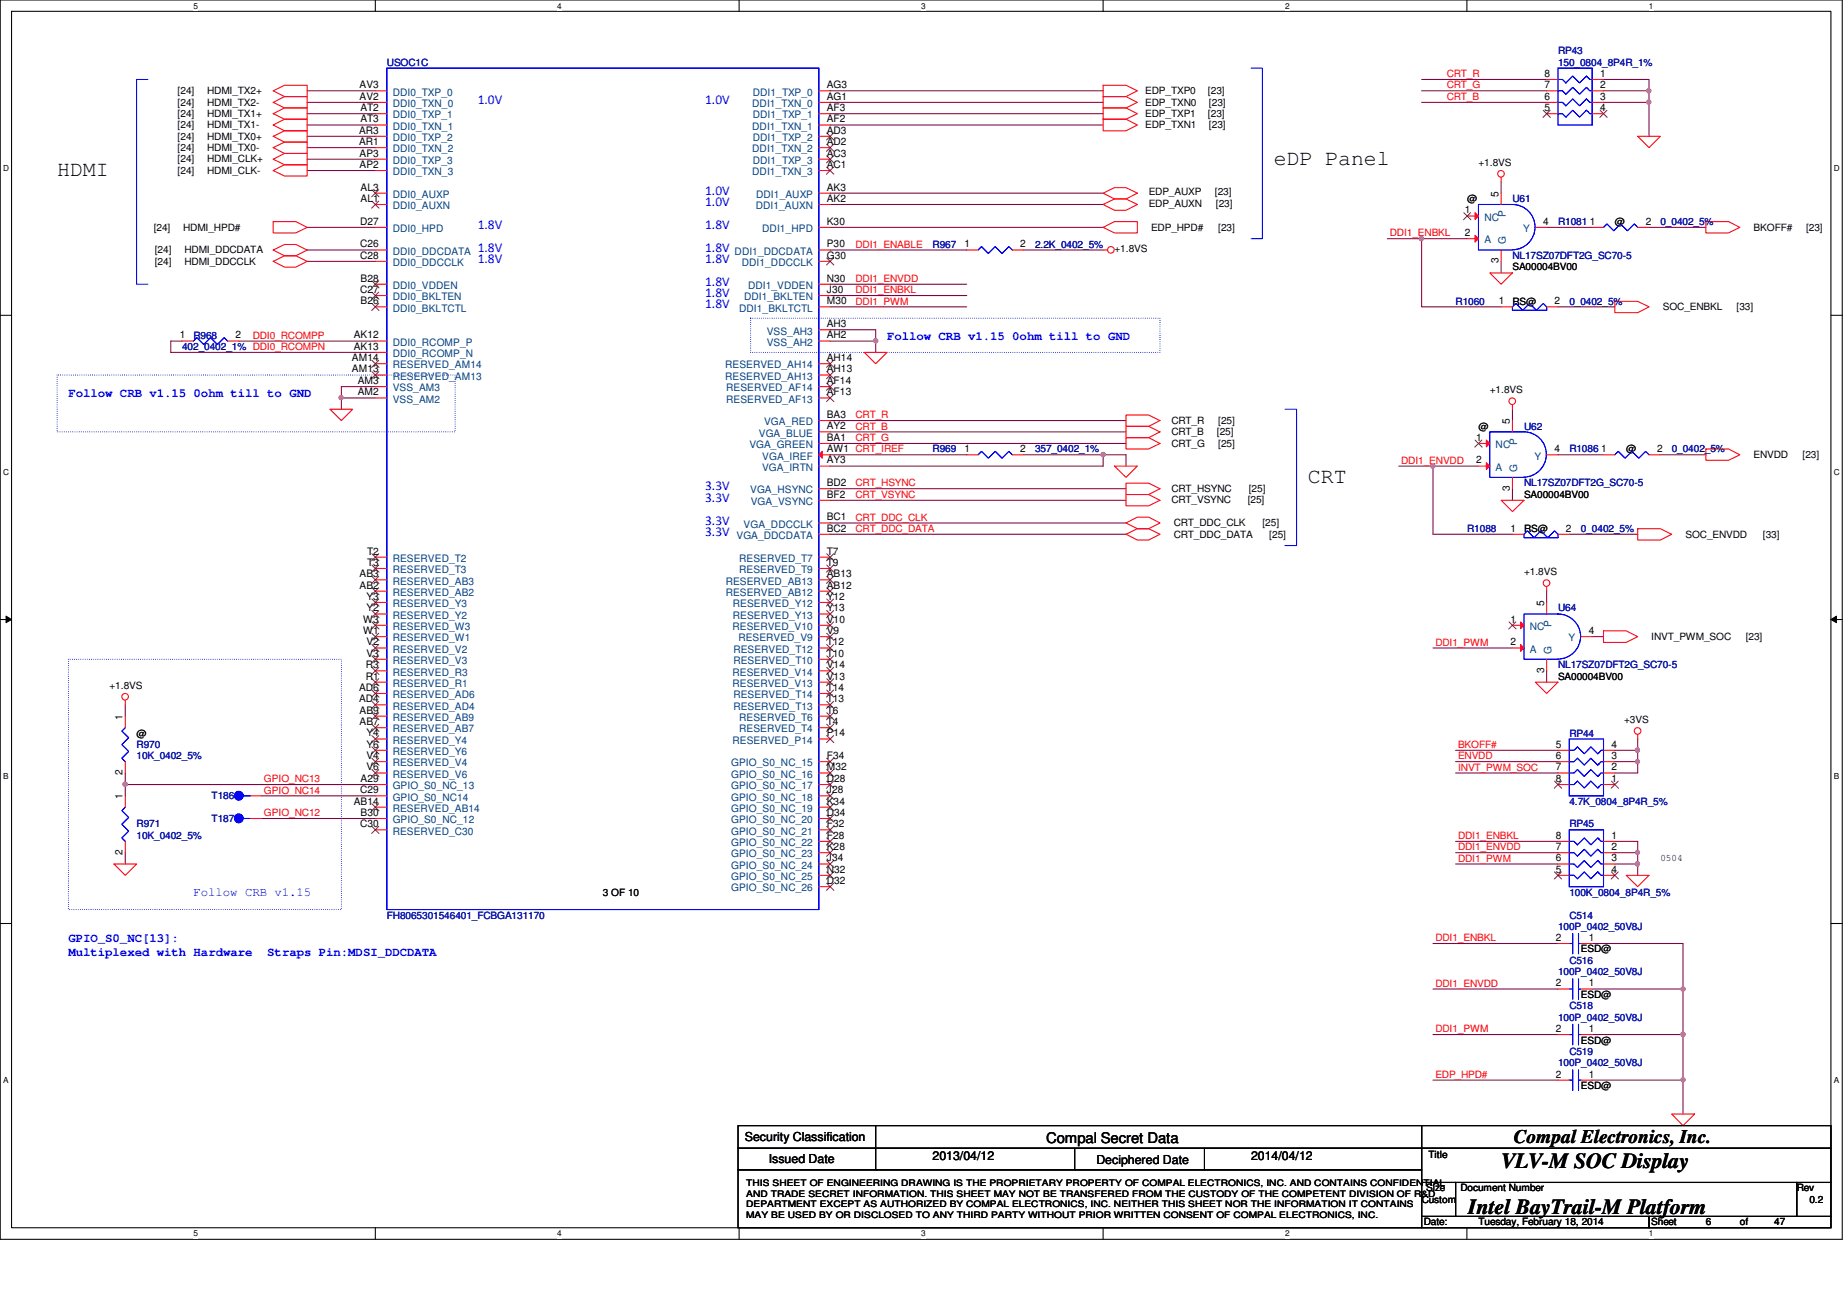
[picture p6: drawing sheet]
<svg xmlns="http://www.w3.org/2000/svg" width="297mm" height="210mm" viewBox="0 0 297 210" stroke-linecap="round" stroke-linejoin="round" font-family="sans-serif">
<path d="M0 0h296.3v199.3h-296.3zM1.9 1.8h292.6v195.7h-292.6z" fill="none" stroke="#000" stroke-width=".17"/>
<g fill="#fff">
<path d="M31.1 .2h.7v1.5h-.7z"/>
<path d="M31.1 197.7h.7v1.5h-.7z"/>
</g>
<path d="M60.4 0v1.8M60.4 197.5v1.8" fill="none" stroke="#000" stroke-width=".17"/>
<g fill="#fff">
<path d="M89.6 .2h.7v1.5h-.7z"/>
<path d="M89.6 197.7h.7v1.5h-.7z"/>
</g>
<path d="M118.9 0v1.8M118.9 197.5v1.8" fill="none" stroke="#000" stroke-width=".17"/>
<g fill="#fff">
<path d="M148.1 .2h.7v1.5h-.7z"/>
<path d="M148.1 197.7h.7v1.5h-.7z"/>
</g>
<path d="M177.4 0v1.8M177.4 197.5v1.8" fill="none" stroke="#000" stroke-width=".17"/>
<g fill="#fff">
<path d="M206.7 .2h.7v1.5h-.7z"/>
<path d="M206.7 197.7h.7v1.5h-.7z"/>
</g>
<path d="M235.9 0v1.8M235.9 197.5v1.8" fill="none" stroke="#000" stroke-width=".17"/>
<g fill="#fff">
<path d="M265.2 .2h.7v1.5h-.7z"/>
<path d="M265.2 197.7h.7v1.5h-.7z"/>
<path d="M.5 26.2h.9v1.5h-.9z"/>
<path d="M294.9 26.2h1v1.5h-1z"/>
<path d="M.5 75.1h.9v1.5h-.9z"/>
<path d="M294.9 75.1h1v1.5h-1z"/>
</g>
<path d="M0 50.7h1.9M294.5 50.7h1.8" fill="none" stroke="#000" stroke-width=".17"/>
<g fill="#fff">
<path d="M.5 124.1h.9v1.5h-.9z"/>
<path d="M294.9 124.1h.9v1.5h-.9z"/>
</g>
<path d="M0 99.6h1.9M294.5 99.6h1.8" fill="none" stroke="#000" stroke-width=".17"/>
<path d="M1 99.1l.9 .5-.9 .6zM294.5 99.6l.8-.5v1.1z" fill="#000"/>
<path d="M1 99.1l.9 .5-.9 .6zM294.5 99.6l.8-.5v1.1z" fill="none" stroke="#000" stroke-width=".16"/>
<g fill="#fff">
<path d="M.5 173h.8v1.4h-.8z"/>
<path d="M294.9 173h.8v1.4h-.8z"/>
</g>
<path d="M0 148.5h1.9M294.5 148.5h1.8" fill="none" stroke="#000" stroke-width=".17"/>
<path d="M23.8 12.8h-1.8v32.9h1.8M201.2 11h1.8v27.4h-1.8M206.7 65.8h1.8v22h-1.8" fill="none" stroke="#00f" stroke-width=".17"/>
<path d="M120.7 51.2h65.9v5.5h-65.9zM9.2 60.3h64v9.2h-64zM11 106h43.9v40.3h-43.9z" fill="none" stroke="#00f" stroke-width=".17" stroke-dasharray="0 .3"/>
<g fill="none" stroke="#800040" stroke-width=".17">
<path d="M49.4 16.5h11M49.4 14.6h11M49.4 18.3h11M133.5 16.5h43.9M133.5 14.6h43.9M133.5 18.3h43.9M49.4 20.1h11M49.4 23.7h11M49.4 21.9h11M49.4 27.4h11M49.4 25.6h11M49.4 36.6h11"/>
<path d="M133.5 20.1h43.9M133.5 32.9h43.9M133.5 31.1h43.9M133.5 36.6h43.9M49.4 42h11M49.4 40.2h11M133.5 49.4h22M133.5 47.5h22M133.5 45.7h22M133.5 40.2h22M164.6 40.2h12.8M133.5 73.1h22"/>
<path d="M133.5 67.6h47.6M133.5 69.5h47.6M133.5 71.3h47.6M164.6 73.1h12.8M181.1 73.1v1.9"/>
</g>
<circle cx="177.4" cy="73.1" r=".34" fill="#f0f"/>
<circle cx="177.4" cy="73.1" r=".34" fill="none" stroke="#f0f" stroke-width=".17"/>
<path d="M29.3 54.9h-1.8v1.8h32.9M38.4 54.9h22M60.4 64h-5.5v1.8M133.5 75h43.9M133.5 78.6h47.6M133.5 80.5h47.6M133.5 85.9h47.6" fill="none" stroke="#800040" stroke-width=".17"/>
<circle cx="54.9" cy="64" r=".34" fill="#f0f"/>
<circle cx="54.9" cy="64" r=".34" fill="none" stroke="#f0f" stroke-width=".17"/>
<path d="M140.8 54.9v1.8" fill="none" stroke="#800040" stroke-width=".17"/>
<circle cx="140.8" cy="54.8" r=".34" fill="#f0f"/>
<circle cx="140.8" cy="54.8" r=".34" fill="none" stroke="#f0f" stroke-width=".17"/>
<path d="M133.5 54.9h7.3M133.5 53h7.3M54.9 62.2h5.5M133.5 84.1h47.6M20.1 124.3v1.9h40.3M42.1 128h18.3" fill="none" stroke="#800040" stroke-width=".17"/>
<circle cx="20.1" cy="126.1" r=".36" fill="#f0f"/>
<circle cx="20.1" cy="126.1" r=".36" fill="none" stroke="#f0f" stroke-width=".17"/>
<path d="M257.9 12.8h7.3v1.8h-7.3M140.8 53v1.9M54.9 62.2v1.8M20.1 113.4v1.8M230.4 104.2h12.8M256.1 102.4h1.8M20.1 126.2v1.8M20.1 137.2v1.8" fill="none" stroke="#800040" stroke-width=".17"/>
<circle cx="265.2" cy="14.6" r=".34" fill="#f0f"/>
<circle cx="265.2" cy="14.6" r=".34" fill="none" stroke="#f0f" stroke-width=".17"/>
<path d="M265.2 14.6v1.9h-7.3" fill="none" stroke="#800040" stroke-width=".17"/>
<circle cx="265.2" cy="16.4" r=".34" fill="#f0f"/>
<circle cx="265.2" cy="16.4" r=".34" fill="none" stroke="#f0f" stroke-width=".17"/>
<path d="M265.2 16.5v5.4M263.4 118.9v1.8M234.1 122.5h16.5M259.7 120.7h3.7M263.4 120.7v1.8h-3.7" fill="none" stroke="#800040" stroke-width=".17"/>
<circle cx="263.3" cy="122.5" r=".34" fill="#f0f"/>
<circle cx="263.3" cy="122.5" r=".34" fill="none" stroke="#f0f" stroke-width=".17"/>
<circle cx="263.3" cy="120.7" r=".35" fill="#f0f"/>
<circle cx="263.3" cy="120.7" r=".35" fill="none" stroke="#f0f" stroke-width=".17"/>
<path d="M228.6 38.4h7.4M241.4 29.3v1.8M248.7 36.6h7.4M234.1 139h16.5M234.1 137.2h16.5M234.1 135.3h16.5M259.7 135.3h3.7v1.9M259.7 137.2h3.7M263.4 122.5v1.8h-3.7M263.4 137.2v1.8" fill="none" stroke="#800040" stroke-width=".17"/>
<circle cx="263.3" cy="138.9" r=".35" fill="#f0f"/>
<circle cx="263.3" cy="138.9" r=".35" fill="none" stroke="#f0f" stroke-width=".17"/>
<circle cx="263.3" cy="137.1" r=".34" fill="#f0f"/>
<circle cx="263.3" cy="137.1" r=".34" fill="none" stroke="#f0f" stroke-width=".17"/>
<g fill="none" stroke="#800040" stroke-width=".17">
<path d="M228.6 14.6h20.1M228.6 12.8h20.1M228.6 16.5h20.1M228.6 38.4v11h12.8M241.4 42v1.9M181.1 73.1h-3.7v1.9M230.4 75h7.4M243.2 65.8v1.8M243.2 78.6v1.9M250.6 73.1h7.3M248.7 95.1v1.8M248.7 107.9v1.8"/>
<path d="M42.1 131.7h18.3M234.1 120.7h16.5M234.1 124.3h16.5M259.7 139h3.7v1.8"/>
</g>
<circle cx="228.6" cy="38.4" r=".35" fill="#f0f"/>
<circle cx="228.6" cy="38.4" r=".35" fill="none" stroke="#f0f" stroke-width=".17"/>
<path d="M223.1 38.4h5.5M265.2 36.6h9.1M250.6 49.4h9.1M230.4 75v10.9" fill="none" stroke="#800040" stroke-width=".17"/>
<circle cx="230.4" cy="74.9" r=".37" fill="#f0f"/>
<circle cx="230.4" cy="74.9" r=".37" fill="none" stroke="#f0f" stroke-width=".17"/>
<path d="M224.9 75h5.5M267 73.1h7.3M230.4 85.9h12.8M252.4 85.9h11M230.4 159.1h20.2M230.4 151.8h20.2M256.1 151.8h14.6M256.1 159.1h14.6M230.4 166.4h20.2M270.7 173.7v5.5" fill="none" stroke="#800040" stroke-width=".17"/>
<circle cx="270.7" cy="159.1" r=".34" fill="#f0f"/>
<circle cx="270.7" cy="159.1" r=".34" fill="none" stroke="#f0f" stroke-width=".17"/>
<path d="M256.1 166.4h14.6" fill="none" stroke="#800040" stroke-width=".17"/>
<circle cx="270.6" cy="166.4" r=".35" fill="#f0f"/>
<circle cx="270.6" cy="166.4" r=".35" fill="none" stroke="#f0f" stroke-width=".17"/>
<path d="M270.7 151.8v14.6M230.4 173.7h20.2M256.1 173.7h14.6" fill="none" stroke="#800040" stroke-width=".17"/>
<circle cx="270.7" cy="173.7" r=".34" fill="#f0f"/>
<circle cx="270.7" cy="173.7" r=".34" fill="none" stroke="#f0f" stroke-width=".17"/>
<path d="M270.7 166.4v7.3" fill="none" stroke="#800040" stroke-width=".17"/>
<g fill="none" stroke="#f00" stroke-width=".17">
<path d="M43.9 14.6l1.9-.9h3.6v1.8h-3.6zM43.9 16.5l1.9-1h3.6v1.9h-3.6zM43.9 18.3l1.9-.9h3.6v1.8h-3.6zM131.7 14.6h1.8M131.7 18.3h1.8M177.4 13.7h3.7l1.8 .9-1.8 .9h-3.7zM177.4 15.5h3.7l1.8 1-1.8 .9h-3.7zM177.4 17.4h3.7l1.8 .9-1.8 .9h-3.7zM177.4 19.2h3.7l1.8 .9-1.8 .9h-3.7zM43.9 35.6h3.7l1.8 1-1.8 .9h-3.7zM43.9 20.1l1.9-.9h3.6v1.8h-3.6zM43.9 21.9l1.9-.9h3.6v1.9h-3.6z"/>
<path d="M43.9 23.7l1.9-.8h3.6v1.8h-3.6zM43.9 25.6l1.9-.9h3.6v1.8h-3.6zM43.9 27.4l1.9-.9h3.6v1.8h-3.6zM60.4 36.6h1.8M131.7 20.1h1.8M177.4 31.1l1.8-.9h1.9l1.8 .9-1.8 .9h-1.9zM177.4 32.9l1.8-.9h1.9l1.8 .9-1.8 .9h-1.9zM177.4 36.6l1.8-1h3.7v1.9h-3.7zM241.4 28.5v.8M263.4 21.9h3.6l-1.8 1.8zM274.3 35.6h3.7l1.8 1-1.8 .9h-3.7zM43.9 42l1.9-.9h1.8l1.8 .9-1.8 1h-1.8z"/>
<path d="M43.9 40.2l1.9-.9h1.8l1.8 .9-1.8 .9h-1.8zM139 56.7h3.7l-1.9 1.8zM177.4 40.2h.7M239.6 43.9h3.6l-1.8 1.8zM259.7 48.5h3.7l1.8 .9-1.8 .9h-3.7zM53.1 65.8h3.6l-1.8 1.8zM131.7 78.6h1.8M131.7 75h1.8M155.5 73.1h1.8M162.8 73.1h1.8M179.2 75h3.7l-1.8 1.8zM181.1 66.8h3.6l1.9 .8-1.9 1h-3.6z"/>
<path d="M181.1 70.4h3.6l1.9 .9-1.9 .9h-3.6zM181.1 68.6h3.6l1.9 .9-1.9 .9h-3.6zM181.1 77.7h3.6l1.9 .9-1.9 .9h-3.6zM181.1 79.5h3.6l1.9 1-1.9 .9h-3.6zM243.2 65.1v.7M274.3 72.2h3.7l1.8 .9-1.8 .9h-3.7zM181.1 84.1l1.8-.9h1.8l1.9 .9-1.9 .9h-1.8zM181.1 85.9l1.8-.9h1.8l1.9 .9-1.9 1h-1.8zM241.4 80.5h3.7l-1.9 1.8zM248.7 94.4v.7M263.4 85h3.6l1.8 .9-1.8 1h-3.6zM20.1 112.6v.8"/>
<path d="M246.9 109.7h3.7l-1.9 1.8zM257.9 101.5h3.6l1.9 .9-1.9 .9h-3.6zM263.4 118.1v.8M18.3 139h3.7l-1.9 1.8zM261.5 140.8h3.7l-1.8 1.8zM250.6 173.7h1.8M254.2 173.7h1.9M268.8 179.2h3.7l-1.8 1.9z"/>
<circle cx="241.4" cy="28" r=".54"/>
<circle cx="178.7" cy="40.2" r=".54"/>
<circle cx="243.2" cy="64.5" r=".54"/>
<circle cx="248.7" cy="93.8" r=".54"/>
<circle cx="20.1" cy="112.1" r=".54"/>
<circle cx="263.4" cy="117.6" r=".54"/>
</g>
<g fill="none" stroke="#000" stroke-width=".17">
<path d="M118.7 181.1h109.9v3.6h-109.9zM118.7 184.7h109.9v3.5h-109.9zM118.7 188.2h109.9v9.3h-109.9zM140.8 181.1v7.1M172.8 184.7v3.5M193.7 184.7v3.5M228.6 181.1h65.9v3.6h-65.9zM228.6 184.7h65.9v5.5h-65.9zM228.6 190.2h5.5v5.5h-5.5zM228.6 195.7h36.6v1.8h-36.6zM234.1 190.2h54.9v5.5h-54.9zM265.2 195.7h29.3v1.8h-29.3z"/>
<path d="M289 190.2h5.5v5.5h-5.5z"/>
</g>
<path d="M62.2 11h69.5v135.3h-69.5zM157.3 73.1l.6-.5 1.1 1.1 1.1-1.1 1.1 1.1 1.1-1.1 .5 .5M252.4 173.7h.5M252.9 172.1v3.3M253.9 172.1v3.3M253.9 173.7h.3" fill="none" stroke="#00f" stroke-width=".17"/>
<path d="M131.7 73.1l.5-.5v1.1z" fill="#f00"/>
<g fill="none" stroke="#f00" stroke-width=".17">
<path d="M60.4 14.6h1.8M60.4 16.5h1.8M60.4 18.3h1.8M131.7 16.5h1.8M60.4 20.1h1.8M60.4 21.9h1.8M60.4 25.6h1.8M60.4 23.7h1.8M60.4 27.4h1.8M60.4 31.1h1.8M60.4 32.9h1.8M131.7 21.9h1.8"/>
<path d="M131.7 23.7h1.8M131.7 36.6h1.8M131.7 32.9h1.8M131.7 31.1h1.8M131.7 27.4h1.8M131.7 25.6h1.8M60.4 40.2h1.8M60.4 42h1.8M60.4 47.5h1.8M60.4 45.7h1.8M60.4 56.7h1.8M60.4 49.4h1.8"/>
<path d="M60.4 54.9h1.8M60.4 58.5h1.8M131.7 49.4h1.8M131.7 47.5h1.8M131.7 45.7h1.8M131.7 42h1.8M131.7 40.2h1.8M131.7 58.5h1.8M131.7 54.9h1.8M131.7 53h1.8M60.4 60.3h1.8M60.4 62.2h1.8"/>
<path d="M60.4 64h1.8M131.7 73.1l.5-.5v1.1zM131.7 73.1h1.8M131.7 71.3h1.8M131.7 69.5h1.8M131.7 67.6h1.8M131.7 64h1.8M131.7 62.2h1.8M131.7 60.3h1.8M60.4 89.6h1.8M60.4 98.8h1.8M60.4 96.9h1.8"/>
<path d="M60.4 95.1h1.8M60.4 93.3h1.8M60.4 91.4h1.8M131.7 85.9h1.8M131.7 84.1h1.8M131.7 80.5h1.8M131.7 89.6h1.8M131.7 93.3h1.8M131.7 91.4h1.8M131.7 95.1h1.8M131.7 98.8h1.8M131.7 96.9h1.8"/>
<path d="M60.4 100.6h1.8M60.4 102.4h1.8M60.4 104.2h1.8M60.4 107.9h1.8M60.4 106h1.8M60.4 109.7h1.8M60.4 111.5h1.8M60.4 113.4h1.8M60.4 117h1.8M60.4 115.2h1.8M60.4 118.9h1.8M131.7 104.2h1.8"/>
<path d="M131.7 102.4h1.8M131.7 100.6h1.8M131.7 107.9h1.8M131.7 106h1.8M131.7 113.4h1.8M131.7 111.5h1.8M131.7 109.7h1.8M131.7 117h1.8M131.7 115.2h1.8M131.7 118.9h1.8M60.4 120.7h1.8M60.4 122.5h1.8"/>
<path d="M60.4 126.2h1.8M60.4 124.3h1.8M60.4 128h1.8M60.4 129.8h1.8M60.4 131.7h1.8M60.4 133.5h1.8M131.7 122.5h1.8M131.7 124.3h1.8M131.7 126.2h1.8M131.7 139h1.8M131.7 137.2h1.8M131.7 135.3h1.8"/>
<path d="M131.7 133.5h1.8M131.7 131.7h1.8M131.7 129.8h1.8M131.7 128h1.8M131.7 142.6h1.8M131.7 140.8h1.8"/>
</g>
<g fill="none" stroke="#804000" stroke-width=".16">
<path d="M59.8 30.5l1.2 1.2M59.8 32.3l1.2 1.2M60.9 30.5l-1.1 1.2M60.9 32.3l-1.1 1.2M133 21.4l1.1 1.1M133 23.2l1.1 1.1M133 26.9l1.1 1.1M133 25.1l1.1 1.1M134.1 21.4l-1.2 1.1M134.1 23.2l-1.2 1.1M134.1 26.9l-1.2 1.1M134.1 25.1l-1.2 1.1"/>
<path d="M59.8 47l1.2 1.1M59.8 45.2l1.2 1.1M59.8 59.8l1.2 1.1M59.8 48.8l1.2 1.2M59.8 58l1.2 1.1M60.9 47l-1.1 1.1M60.9 45.2l-1.1 1.1M60.9 59.8l-1.1 1.1M60.9 48.8l-1.1 1.2M60.9 58l-1.1 1.1M133 41.5l1.1 1.1M133 59.8l1.1 1.1"/>
<path d="M133 58l1.1 1.1M134.1 41.5l-1.2 1.1M134.1 59.8l-1.2 1.1M134.1 58l-1.2 1.1M133 63.5l1.1 1.1M133 61.6l1.1 1.2M134.1 63.5l-1.2 1.1M134.1 61.6l-1.2 1.2M59.8 89.1l1.2 1.1M59.8 98.2l1.2 1.2M59.8 96.3l1.2 1.2M59.8 94.5l1.2 1.2"/>
<path d="M59.8 92.7l1.2 1.1M59.8 90.9l1.2 1.1M60.9 89.1l-1.1 1.1M60.9 98.2l-1.1 1.2M60.9 96.3l-1.1 1.2M60.9 94.5l-1.1 1.2M60.9 92.7l-1.1 1.1M60.9 90.9l-1.1 1.1M133 89.1l1.1 1.1M133 92.7l1.1 1.1M133 90.9l1.1 1.1M133 94.5l1.1 1.2"/>
<path d="M133 98.2l1.1 1.2M133 96.3l1.1 1.2M134.1 89.1l-1.2 1.1M134.1 92.7l-1.2 1.1M134.1 90.9l-1.2 1.1M134.1 94.5l-1.2 1.2M134.1 98.2l-1.2 1.2M134.1 96.3l-1.2 1.2M59.8 100l1.2 1.2M59.8 101.8l1.2 1.2M59.8 103.7l1.2 1.1M59.8 107.4l1.2 1.1"/>
<path d="M59.8 105.5l1.2 1.1M59.8 109.2l1.2 1.1M59.8 111l1.2 1.1M59.8 112.8l1.2 1.2M59.8 116.5l1.2 1.1M59.8 114.6l1.2 1.2M59.8 118.3l1.2 1.2M60.9 100l-1.1 1.2M60.9 101.8l-1.1 1.2M60.9 103.7l-1.1 1.1M60.9 107.4l-1.1 1.1M60.9 105.5l-1.1 1.1"/>
<path d="M60.9 109.2l-1.1 1.1M60.9 111l-1.1 1.1M60.9 112.8l-1.1 1.2M60.9 116.5l-1.1 1.1M60.9 114.6l-1.1 1.2M60.9 118.3l-1.1 1.2M133 103.7l1.1 1.1M133 101.8l1.1 1.2M133 100l1.1 1.2M133 107.4l1.1 1.1M133 105.5l1.1 1.1M133 112.8l1.1 1.2"/>
<path d="M133 111l1.1 1.1M133 109.2l1.1 1.1M133 116.5l1.1 1.1M133 114.6l1.1 1.2M133 118.3l1.1 1.2M134.1 103.7l-1.2 1.1M134.1 101.8l-1.2 1.2M134.1 100l-1.2 1.2M134.1 107.4l-1.2 1.1M134.1 105.5l-1.2 1.1M134.1 112.8l-1.2 1.2M134.1 111l-1.2 1.1"/>
<path d="M134.1 109.2l-1.2 1.1M134.1 116.5l-1.2 1.1M134.1 114.6l-1.2 1.2M134.1 118.3l-1.2 1.2M59.8 120.1l1.2 1.2M59.8 122l1.2 1.1M59.8 123.8l1.2 1.1M59.8 129.3l1.2 1.1M59.8 132.9l1.2 1.2M60.9 120.1l-1.1 1.2M60.9 122l-1.1 1.1M60.9 123.8l-1.1 1.1"/>
<path d="M60.9 129.3l-1.1 1.1M60.9 132.9l-1.1 1.2M133 122l1.1 1.1M133 123.8l1.1 1.1M133 125.6l1.1 1.2M133 138.4l1.1 1.2M133 136.6l1.1 1.1M133 134.8l1.1 1.1M133 132.9l1.1 1.2M133 131.1l1.1 1.1M133 129.3l1.1 1.1M133 127.5l1.1 1.1"/>
<path d="M134.1 122l-1.2 1.1M134.1 123.8l-1.2 1.1M134.1 125.6l-1.2 1.2M134.1 138.4l-1.2 1.2M134.1 136.6l-1.2 1.1M134.1 134.8l-1.2 1.1M134.1 132.9l-1.2 1.2M134.1 131.1l-1.2 1.1M134.1 129.3l-1.2 1.1M134.1 127.5l-1.2 1.1M133 142.1l1.1 1.1M133 140.2l1.1 1.2"/>
<path d="M134.1 142.1l-1.2 1.1M134.1 140.2l-1.2 1.2"/>
</g>
<circle cx="38.4" cy="128" r=".7" fill="#00f"/>
<g fill="none" stroke="#00f" stroke-width=".17">
<path d="M39.2 128h1.1"/>
<circle cx="38.4" cy="128" r=".7"/>
</g>
<circle cx="38.4" cy="128" r=".7" fill="#00f"/>
<g fill="none" stroke="#00f" stroke-width=".17">
<path d="M157.3 40.2l.6-.5 1.1 1.1 1.1-1.1 1.1 1.1 1.1-1.1 .5 .5M243.2 49.4l.6-.6 1.1 1.1 1.1-1.1 1.1 1.1 1.1-1.1 .5 .6v.5h-5.5zM243.2 40.2a3.6 3.6 0 0 0 3.7-3.7 3.6 3.6 0 0 0-3.7-3.6h-5.4v7.3h5.4M245.1 85.9l.5-.5 1.1 1.1 1.1-1.1 1.1 1.1 1.1-1.1 .6 .5v.6h-5.5zM20.1 117l-.5 .6 1.1 1.1-1.1 1.1 1.1 1.1-1.1 1.1 .5 .5M252.4 118.9h5.5v9.1h-5.5zM39.2 128h1.1M252.4 124.3h.7l.6-.5 1.1 1.1 1-1.1 1.1 1.1 .6-.6h.4M252.4 120.7h.7l.6-.6 1.1 1.1 1-1.1 1.1 1.1 .6-.5h.4M252.4 126.2h.7l.6-.6 1.1 1.1 1-1.1 1.1 1.1 .6-.5h.4M252.4 122.5h.7l.6-.5 1.1 1.1 1-1.1 1.1 1.1 .6-.6h.4M257.2 126.5l-.3 .2"/>
<path d="M257.2 124.7l-.3 .2M257.2 122.9l-.3 .2"/>
<circle cx="38.4" cy="128" r=".7"/>
</g>
<g fill="none" stroke="#f00" stroke-width=".17">
<path d="M155.5 40.2h1.8M162.8 40.2h1.8M241.4 49.4h1.8M248.7 49.4h1.9M243.2 85.9h1.9M250.6 85.9h1.8M20.1 115.2v1.8M20.1 122.5v1.8M40.3 128h1.8M250.6 126.2h1.8M250.6 124.3h1.8M250.6 122.5h1.8"/>
<path d="M250.6 120.7h1.8M257.9 126.2h1.8M257.9 124.3h1.8M257.9 122.5h1.8M257.9 120.7h1.8"/>
</g>
<path d="M250 125.6l1.1 1.2M251.1 125.6l-1.1 1.2M259.2 125.6l1.1 1.2M260.3 125.6l-1.2 1.2" fill="none" stroke="#804000" stroke-width=".16"/>
<path d="M237.2 34.2l.6 .6-.6 .5z" fill="#f00"/>
<path d="M236 34.8h1.8M237.2 34.2l.6 .6-.6 .5z" fill="none" stroke="#f00" stroke-width=".17"/>
<path d="M235.4 34.2l1.1 1.1M236.5 34.2l-1.1 1.1" fill="none" stroke="#804000" stroke-width=".16"/>
<path d="M237.2 37.8l.6 .6-.6 .5z" fill="#f00"/>
<path d="M236 38.4h1.8M237.2 37.8l.6 .6-.6 .5zM241.4 31.1v1.8M246.9 36.6h1.8M241.4 40.2v1.8" fill="none" stroke="#f00" stroke-width=".17"/>
<circle cx="38.4" cy="131.6" r=".7" fill="#00f"/>
<g fill="none" stroke="#00f" stroke-width=".17">
<path d="M39.2 131.7h1.1"/>
<circle cx="38.4" cy="131.6" r=".7"/>
</g>
<circle cx="38.4" cy="131.6" r=".7" fill="#00f"/>
<g fill="none" stroke="#00f" stroke-width=".17">
<path d="M245.1 76.7a3.6 3.6 0 0 0 3.6-3.6 3.6 3.6 0 0 0-3.6-3.6h-5.5v7.3h5.5M39.2 131.7h1.1M252.4 151.8h.5M252.9 150.2v3.2M253.9 150.2v3.2M253.9 151.8h.3"/>
<circle cx="38.4" cy="131.6" r=".7"/>
</g>
<path d="M40.3 131.7h1.8M250.6 151.8h1.8M254.2 151.8h1.9" fill="none" stroke="#f00" stroke-width=".17"/>
<path d="M239 70.8l.6 .5-.6 .6z" fill="#f00"/>
<path d="M237.8 71.3h1.8M239 70.8l.6 .5-.6 .6z" fill="none" stroke="#f00" stroke-width=".17"/>
<path d="M237.2 70.8l1.2 1.1M238.3 70.8l-1.1 1.1" fill="none" stroke="#804000" stroke-width=".16"/>
<path d="M239 74.4l.6 .6-.6 .5z" fill="#f00"/>
<g fill="none" stroke="#f00" stroke-width=".17">
<path d="M29.3 54.9h1.8M36.6 54.9h1.8M237.8 75h1.8M239 74.4l.6 .6-.6 .5zM243.2 76.8v1.8M243.2 67.6v1.9M248.7 73.1h1.9M257.9 73.1h1.8M265.2 73.1h1.8M20.1 128v1.8M20.1 135.3v1.9M250.6 135.3h1.8"/>
<path d="M250.6 137.2h1.8M250.6 139h1.8M257.9 135.3h1.8M257.9 137.2h1.8M257.9 139h1.8M250.6 159.1h1.8M250.6 140.8h1.8M254.2 159.1h1.9M257.9 140.8h1.8M250.6 166.4h1.8M254.2 166.4h1.9"/>
</g>
<g fill="none" stroke="#00f" stroke-width=".17">
<path d="M31.1 54.9l.6-.6 1.1 1.1 1.1-1.1 1.1 1.1 1.1-1.1 .5 .6M259.7 73.1l.6-.5 1.1 1.1 1.1-1.1 1.1 1.1 1.1-1.1 .5 .5M250.6 106a3.7 3.7 0 0 0 3.6-3.6 3.6 3.6 0 0 0-3.6-3.6h-5.5v7.2h5.5M20.1 129.8l-.5 .6 1.1 1.1-1.1 1.1 1.1 1.1-1.1 1.1 .5 .5M252.4 133.5h5.5v9.1h-5.5zM252.4 137.2h.7l.6 .5 1.1-1.1 1 1.1 1.1-1.1 .6 .6h.4M256.9 134.8l.3 .2M256.9 136.6l.3 .2M256.9 138.4l.3 .2M257.9 135.3h-.4l-.6-.5-1.1 1.1-1-1.1-1.1 1.1-.6-.6h-.7M257.9 139h-.4l-.6-.6-1.1 1.1-1-1.1-1.1 1.1-.6-.5h-.7M252.4 159.1h.5"/>
<path d="M252.9 157.4v3.3M253.9 157.4v3.3M253.9 159.1h.3M257.9 140.8h-.4l-.6-.6-1.1 1.1-1-1.1-1.1 1.1-.6-.5h-.7M252.4 166.4h.5M252.9 164.8v3.3M253.9 164.8v3.3M253.9 166.4h.3"/>
</g>
<path d="M250 140.2l1.1 1.2M251.1 140.2l-1.1 1.2M259.2 140.2l1.1 1.2M260.3 140.2l-1.2 1.2" fill="none" stroke="#804000" stroke-width=".16"/>
<path d="M244.5 100l.6 .6-.6 .5z" fill="#f00"/>
<path d="M243.2 100.6h1.9M244.5 100l.6 .6-.6 .5z" fill="none" stroke="#f00" stroke-width=".17"/>
<path d="M242.7 100l1.1 1.2M243.8 100l-1.2 1.2" fill="none" stroke="#804000" stroke-width=".16"/>
<path d="M244.5 103.7l.6 .5-.6 .6z" fill="#f00"/>
<g fill="none" stroke="#f00" stroke-width=".17">
<path d="M248.7 12.8h1.9M248.7 14.6h1.9M248.7 16.5h1.9M248.7 18.3h1.9M256.1 12.8h1.8M256.1 14.6h1.8M256.1 16.5h1.8M256.1 18.3h1.8M256.1 36.6h1.8M263.4 36.6h1.8M248.7 96.9v1.9M243.2 104.2h1.9"/>
<path d="M244.5 103.7l.6 .5-.6 .6zM248.7 106v1.9M254.2 102.4h1.9"/>
</g>
<path d="M250.6 11h5.5v9.1h-5.5zM250.6 14.6h.7l.5 .6 1.1-1.1 1.1 1.1 1.1-1.1 .6 .5h.4M255.1 12.2l.2 .2M255.1 14.1l.2 .2M255.1 15.9l.2 .2M256.1 18.3h-.4l-.6-.6-1.1 1.1-1.1-1.1-1.1 1.1-.5-.5h-.7M256.1 12.8h-.4l-.6-.6-1.1 1.1-1.1-1.1-1.1 1.1-.5-.5h-.7M256.1 16.5h-.4l-.6-.6-1.1 1.1-1.1-1.1-1.1 1.1-.5-.5h-.7M257.9 36.6l.5-.6 1.1 1.1 1.1-1.1 1.1 1.1 1.1-1.1 .6 .6" fill="none" stroke="#00f" stroke-width=".17"/>
<path d="M248.2 17.7l1.1 1.2M249.3 17.7l-1.2 1.2M257.3 17.7l1.2 1.2M258.4 17.7l-1.1 1.2" fill="none" stroke="#804000" stroke-width=".16"/>
<circle cx="177.4" cy="73.1" r=".34" fill="#f0f"/>
<circle cx="177.4" cy="73.1" r=".34" fill="none" stroke="#f0f" stroke-width=".17"/>
<circle cx="54.9" cy="64" r=".34" fill="#f0f"/>
<circle cx="54.9" cy="64" r=".34" fill="none" stroke="#f0f" stroke-width=".17"/>
<circle cx="140.8" cy="54.8" r=".34" fill="#f0f"/>
<circle cx="140.8" cy="54.8" r=".34" fill="none" stroke="#f0f" stroke-width=".17"/>
<circle cx="20.1" cy="126.1" r=".36" fill="#f0f"/>
<circle cx="20.1" cy="126.1" r=".36" fill="none" stroke="#f0f" stroke-width=".17"/>
<circle cx="265.2" cy="14.6" r=".34" fill="#f0f"/>
<circle cx="265.2" cy="14.6" r=".34" fill="none" stroke="#f0f" stroke-width=".17"/>
<circle cx="265.2" cy="16.4" r=".34" fill="#f0f"/>
<circle cx="265.2" cy="16.4" r=".34" fill="none" stroke="#f0f" stroke-width=".17"/>
<circle cx="263.3" cy="122.5" r=".34" fill="#f0f"/>
<circle cx="263.3" cy="122.5" r=".34" fill="none" stroke="#f0f" stroke-width=".17"/>
<circle cx="263.3" cy="120.7" r=".35" fill="#f0f"/>
<circle cx="263.3" cy="120.7" r=".35" fill="none" stroke="#f0f" stroke-width=".17"/>
<circle cx="263.3" cy="138.9" r=".35" fill="#f0f"/>
<circle cx="263.3" cy="138.9" r=".35" fill="none" stroke="#f0f" stroke-width=".17"/>
<circle cx="263.3" cy="137.1" r=".34" fill="#f0f"/>
<circle cx="263.3" cy="137.1" r=".34" fill="none" stroke="#f0f" stroke-width=".17"/>
<circle cx="228.6" cy="38.4" r=".35" fill="#f0f"/>
<circle cx="228.6" cy="38.4" r=".35" fill="none" stroke="#f0f" stroke-width=".17"/>
<circle cx="230.4" cy="74.9" r=".37" fill="#f0f"/>
<circle cx="230.4" cy="74.9" r=".37" fill="none" stroke="#f0f" stroke-width=".17"/>
<circle cx="270.7" cy="159.1" r=".34" fill="#f0f"/>
<circle cx="270.7" cy="159.1" r=".34" fill="none" stroke="#f0f" stroke-width=".17"/>
<circle cx="270.6" cy="166.4" r=".35" fill="#f0f"/>
<circle cx="270.6" cy="166.4" r=".35" fill="none" stroke="#f0f" stroke-width=".17"/>
<circle cx="270.7" cy="173.7" r=".34" fill="#f0f"/>
<circle cx="270.7" cy="173.7" r=".34" fill="none" stroke="#f0f" stroke-width=".17"/>
<g font-size="3.5">
<text x="9.2" y="28.4">HDMI</text>
<text x="204.8" y="26.5">eDP Panel</text>
<text x="210.3" y="77.7">CRT</text>
<text x="241.4" y="187.9">VLV-M SOC Display</text>
<text x="236.1" y="195.2">Intel BayTrail-M Platform</text>
</g>
<text font-size="3.1" x="243.5" y="183.9">Compal Electronics, Inc.</text>
<text font-size="2.4" x="168.3" y="183.8">Compal Secret Data</text>
<g font-size="2.2" fill="#00f">
<text x="76.8" y="16.7">1.0V</text>
<text x="113.4" y="16.7">1.0V</text>
<text x="113.4" y="31.3">1.0V</text>
<text x="113.4" y="33.1">1.0V</text>
<text x="76.8" y="40.5">1.8V</text>
<text x="76.8" y="36.8">1.8V</text>
<text x="113.4" y="40.5">1.8V</text>
<text x="113.4" y="36.8">1.8V</text>
<text x="76.8" y="42.3">1.8V</text>
<text x="113.4" y="46">1.8V</text>
<text x="113.4" y="47.8">1.8V</text>
<text x="113.4" y="42.3">1.8V</text>
<text x="113.4" y="49.6">1.8V</text>
<text x="113.4" y="78.9">3.3V</text>
<text x="113.4" y="80.7">3.3V</text>
<text x="113.4" y="84.4">3.3V</text>
<text x="113.4" y="86.2">3.3V</text>
</g>
<g font-size="2" fill="#00f">
<text x="142.7" y="54.7">Follow CRB v1.15 0ohm till to GND</text>
<text x="11" y="63.8">Follow CRB v1.15 0ohm till to GND</text>
<text x="31.1" y="144.2">Follow CRB v1.15</text>
<text x="11" y="151.6">GPIO_S0_NC[13]:</text>
<text x="11" y="153.8">Multiplexed with Hardware</text>
<text x="43" y="153.8">Straps Pin:MDSI_DDCDATA</text>
</g>
<g font-size="2">
<text x="119.8" y="183.6">Security Classification</text>
<text x="123.7" y="187.1">Issued Date</text>
<text x="150" y="186.5">2013/04/12</text>
<text x="176.3" y="187.2">Deciphered Date</text>
<text x="201.2" y="186.5">2014/04/12</text>
</g>
<g font-size="1.7">
<text x="57.8" y="14.2">AV3</text>
<text x="57.8" y="16">AV2</text>
<text x="58" y="17.9">AT2</text>
<text x="133" y="16">AG1</text>
<text x="133" y="14.2">AG3</text>
<text x="133" y="17.9">AF3</text>
<text x="248.4" y="12.4">8</text>
<text x="248.4" y="14.2">7</text>
<text x="248.4" y="16">6</text>
<text x="248.4" y="17.9">5</text>
<text x="257.3" y="12.4">1</text>
<text x="257.3" y="14.2">2</text>
<text x="257.3" y="16">3</text>
<text x="257.3" y="17.9">4</text>
<text x="57.7" y="21.5">AR3</text>
<text x="57.7" y="23.3">AR1</text>
<text x="58" y="19.7">AT3</text>
<text x="133" y="19.7">AF2</text>
<text x="133" y="23.3">AD2</text>
<text x="133" y="21.5">AD3</text>
<text x="57.8" y="25.2">AP3</text>
<text x="57.8" y="27">AP2</text>
<text x="133" y="27">AC1</text>
<text x="133" y="25.2">AC3</text>
<text x="58" y="30.6">AL3</text>
<text x="58" y="32.5">AL1</text>
<text x="133" y="32.5">AK2</text>
<text x="133" y="30.6">AK3</text>
<text x="235.6" y="34.3">1</text>
<text x="241" y="31.6" transform="rotate(-90 241 31.6)">5</text>
<text x="57.9" y="36.2">D27</text>
<text x="57.9" y="39.8">C26</text>
<text x="57.9" y="41.6">C28</text>
<text x="133" y="41.6">G30</text>
<text x="133" y="39.8">P30</text>
<text x="133" y="36.2">K30</text>
<text x="155.1" y="39.8">1</text>
<text x="164.1" y="39.8">2</text>
<text x="235.6" y="38">2</text>
<text x="248.2" y="36.2">4</text>
<text x="255.7" y="36.2">1</text>
<text x="264.7" y="36.2">2</text>
<text x="57.9" y="47.1">C27</text>
<text x="58" y="45.3">B28</text>
<text x="133" y="47.1">J30</text>
<text x="133" y="45.3">N30</text>
<text x="241" y="42.4" transform="rotate(-90 241 42.4)">3</text>
<text x="58" y="48.9">B26</text>
<text x="133" y="48.9">M30</text>
<text x="133" y="52.6">AH3</text>
<text x="241" y="48.9">1</text>
<text x="250" y="48.9">2</text>
<text x="28.9" y="54.4">1</text>
<text x="37.9" y="54.4">2</text>
<text x="56.6" y="59.9">AM13</text>
<text x="56.6" y="58.1">AM14</text>
<text x="56.9" y="56.3">AK13</text>
<text x="56.9" y="54.4">AK12</text>
<text x="133" y="54.4">AH2</text>
<text x="133" y="59.9">AH13</text>
<text x="133" y="58.1">AH14</text>
<text x="57.5" y="61.8">AM3</text>
<text x="57.5" y="63.6">AM2</text>
<text x="133" y="63.6">AF13</text>
<text x="133" y="61.8">AF14</text>
<text x="133" y="69">AY2</text>
<text x="133" y="70.9">BA1</text>
<text x="133" y="67.2">BA3</text>
<text x="237.4" y="70.9">1</text>
<text x="242.8" y="68.2" transform="rotate(-90 242.8 68.2)">5</text>
<text x="133" y="74.5">AY3</text>
<text x="133" y="72.7">AW1 CRT_IREF</text>
<text x="155.1" y="72.7">1</text>
<text x="164.1" y="72.7">2</text>
<text x="237.4" y="74.5">2</text>
<text x="250" y="72.7">4</text>
<text x="257.5" y="72.7">1</text>
<text x="266.5" y="72.7">2</text>
<text x="133" y="78.2">BD2</text>
<text x="133" y="80.1">BF2</text>
<text x="133" y="83.7">BC1</text>
<text x="242.8" y="79" transform="rotate(-90 242.8 79)">3</text>
<text x="59.1" y="89.2">T2</text>
<text x="133" y="89.2">T7</text>
<text x="133" y="85.5">BC2</text>
<text x="242.9" y="85.5">1</text>
<text x="251.8" y="85.5">2</text>
<text x="57.8" y="94.7">AB2</text>
<text x="57.8" y="92.8">AB3</text>
<text x="59.1" y="91">T3</text>
<text x="133" y="91">T9</text>
<text x="133" y="92.8">AB13</text>
<text x="133" y="94.7">AB12</text>
<text x="58.4" y="100.2">W3</text>
<text x="58.4" y="102">W1</text>
<text x="59" y="98.3">Y2</text>
<text x="59" y="96.5">Y3</text>
<text x="133" y="100.2">V10</text>
<text x="133" y="102">V9</text>
<text x="133" y="98.3">Y13</text>
<text x="133" y="96.5">Y12</text>
<text x="242.9" y="100.2">1</text>
<text x="248.3" y="97.5" transform="rotate(-90 248.3 97.5)">5</text>
<text x="255.5" y="102">4</text>
<text x="58.8" y="107.5">R3</text>
<text x="58.9" y="103.8">V2</text>
<text x="58.9" y="105.6">V3</text>
<text x="133" y="107.5">V14</text>
<text x="133" y="103.8">T12</text>
<text x="133" y="105.6">T10</text>
<text x="242.9" y="103.8">2</text>
<text x="57.7" y="111.1">AD6</text>
<text x="57.7" y="112.9">AD4</text>
<text x="58.8" y="109.3">R1</text>
<text x="133" y="109.3">V13</text>
<text x="133" y="112.9">T13</text>
<text x="133" y="111.1">T14</text>
<text x="248.3" y="108.2" transform="rotate(-90 248.3 108.2)">3</text>
<text x="19.7" y="115.8" transform="rotate(-90 19.7 115.8)">1</text>
<text x="57.8" y="116.6">AB7</text>
<text x="57.8" y="114.8">AB9</text>
<text x="59" y="118.4">Y4</text>
<text x="133" y="116.6">T4</text>
<text x="133" y="114.8">T6</text>
<text x="133" y="118.4">P14</text>
<text x="19.7" y="124.7" transform="rotate(-90 19.7 124.7)">2</text>
<text x="58" y="125.8">A29</text>
<text x="58.9" y="122.1">V4</text>
<text x="58.9" y="123.9">V6</text>
<text x="59" y="120.3">Y6</text>
<text x="133" y="122.1">F34</text>
<text x="133" y="123.9">M32</text>
<text x="133" y="125.8">D28</text>
<text x="250.2" y="125.8">8</text>
<text x="250.2" y="123.9">7</text>
<text x="250.2" y="122.1">6</text>
<text x="250.2" y="120.3">5</text>
<text x="259.2" y="125.8">1</text>
<text x="259.2" y="123.9">2</text>
<text x="259.2" y="122.1">3</text>
<text x="259.2" y="120.3">4</text>
<text x="19.7" y="128.6" transform="rotate(-90 19.7 128.6)">1</text>
<text x="56.9" y="129.4">AB14</text>
<text x="57.9" y="127.6">C29</text>
<text x="58" y="131.2">B30</text>
<text x="133" y="131.2">D34</text>
<text x="133" y="129.4">K34</text>
<text x="133" y="127.6">J28</text>
<text x="19.7" y="137.5" transform="rotate(-90 19.7 137.5)">2</text>
<text x="57.9" y="133.1">C30</text>
<text x="133" y="136.7">K28</text>
<text x="133" y="134.9">F28</text>
<text x="133" y="133.1">F32</text>
<text x="250.2" y="134.9">8</text>
<text x="250.2" y="136.7">7</text>
<text x="259.2" y="134.9">1</text>
<text x="259.2" y="136.7">2</text>
<text x="133" y="142.2">D32</text>
<text x="133" y="140.4">N32</text>
<text x="133" y="138.6">J34</text>
<text x="250.2" y="138.6">6</text>
<text x="250.2" y="140.4">5</text>
<text x="259.2" y="138.6">3</text>
<text x="259.2" y="140.4">4</text>
<text x="250.2" y="151.3">2</text>
<text x="255.5" y="151.3">1</text>
<text x="250.2" y="158.7">2</text>
<text x="255.5" y="158.7">1</text>
<text x="250.2" y="166">2</text>
<text x="255.5" y="166">1</text>
<text x="250.2" y="173.3">2</text>
<text x="255.5" y="173.3">1</text>
</g>
<g font-size="1.7" fill="#004080">
<text x="63.2" y="15.4">DDI0_TXP_0</text>
<text x="63.2" y="17.2">DDI0_TXN_0</text>
<text x="121" y="17.2">DDI1_TXN_0</text>
<text x="121.1" y="15.4">DDI1_TXP_0</text>
<text x="63.2" y="19">DDI0_TXP_1</text>
<text x="63.2" y="20.9">DDI0_TXN_1</text>
<text x="63.2" y="22.7">DDI0_TXP_2</text>
<text x="121" y="20.9">DDI1_TXN_1</text>
<text x="121.1" y="19">DDI1_TXP_1</text>
<text x="121.1" y="22.7">DDI1_TXP_2</text>
<text x="63.2" y="26.4">DDI0_TXP_3</text>
<text x="63.2" y="24.5">DDI0_TXN_2</text>
<text x="63.2" y="28.2">DDI0_TXN_3</text>
<text x="121" y="24.5">DDI1_TXN_2</text>
<text x="121" y="28.2">DDI1_TXN_3</text>
<text x="121.1" y="26.4">DDI1_TXP_3</text>
<text x="63.2" y="31.8">DDI0_AUXP</text>
<text x="63.2" y="33.7">DDI0_AUXN</text>
<text x="121.5" y="33.7">DDI1_AUXN</text>
<text x="121.6" y="31.8">DDI1_AUXP</text>
<text x="238.7" y="35.5">NC</text>
<text x="242.2" y="34.9" transform="rotate(-90 242.2 34.9)">P</text>
<text x="63.2" y="37.3">DDI0_HPD</text>
<text x="63.2" y="41">DDI0_DDCDATA</text>
<text x="118.1" y="41">DDI1_DDCDATA</text>
<text x="122.6" y="37.3">DDI1_HPD</text>
<text x="238.7" y="39.2">A</text>
<text x="242.2" y="39.3" transform="rotate(-90 242.2 39.3)">G</text>
<text x="244.9" y="37.3">Y</text>
<text x="63.2" y="42.8">DDI0_DDCCLK</text>
<text x="63.2" y="46.5">DDI0_VDDEN</text>
<text x="119.3" y="42.8">DDI1_DDCCLK</text>
<text x="120.3" y="46.5">DDI1_VDDEN</text>
<text x="63.2" y="48.3">DDI0_BKLTEN</text>
<text x="63.2" y="50.1">DDI0_BKLTCTL</text>
<text x="118.9" y="50.1">DDI1_BKLTCTL</text>
<text x="119.7" y="48.3">DDI1_BKLTEN</text>
<text x="123.3" y="53.8">VSS_AH3</text>
<text x="63.2" y="57.4">DDI0_RCOMP_N</text>
<text x="63.2" y="55.6">DDI0_RCOMP_P</text>
<text x="63.2" y="59.3">RESERVED_AM14</text>
<text x="116.6" y="59.3">RESERVED_AH14</text>
<text x="123.3" y="55.6">VSS_AH2</text>
<text x="63.2" y="61.1">RESERVED_AM13</text>
<text x="63.2" y="62.9">VSS_AM3</text>
<text x="63.2" y="64.8">VSS_AM2</text>
<text x="116.6" y="61.1">RESERVED_AH13</text>
<text x="116.8" y="64.8">RESERVED_AF13</text>
<text x="116.8" y="62.9">RESERVED_AF14</text>
<text x="122" y="70.2">VGA_BLUE</text>
<text x="122.9" y="68.4">VGA_RED</text>
<text x="244" y="71.5" transform="rotate(-90 244 71.5)">P</text>
<text x="120.5" y="72.1">VGA_GREEN</text>
<text x="122.6" y="75.7">VGA_IRTN</text>
<text x="122.6" y="73.9">VGA_IREF</text>
<text x="240.5" y="72.1">NC</text>
<text x="240.5" y="75.7">A</text>
<text x="244" y="75.9" transform="rotate(-90 244 75.9)">G</text>
<text x="246.8" y="73.9">Y</text>
<text x="120.6" y="79.4">VGA_HSYNC</text>
<text x="120.7" y="81.2">VGA_VSYNC</text>
<text x="118.4" y="86.7">VGA_DDCDATA</text>
<text x="119.6" y="84.9">VGA_DDCCLK</text>
<text x="63.2" y="90.4">RESERVED_T2</text>
<text x="63.2" y="95.8">RESERVED_AB2</text>
<text x="63.2" y="94">RESERVED_AB3</text>
<text x="63.2" y="92.2">RESERVED_T3</text>
<text x="116.7" y="94">RESERVED_AB13</text>
<text x="116.7" y="95.8">RESERVED_AB12</text>
<text x="118.9" y="90.4">RESERVED_T7</text>
<text x="118.9" y="92.2">RESERVED_T9</text>
<text x="63.2" y="101.3">RESERVED_W3</text>
<text x="63.2" y="99.5">RESERVED_Y2</text>
<text x="63.2" y="97.7">RESERVED_Y3</text>
<text x="117.8" y="101.3">RESERVED_V10</text>
<text x="117.9" y="99.5">RESERVED_Y13</text>
<text x="117.9" y="97.7">RESERVED_Y12</text>
<text x="246" y="101.3">NC</text>
<text x="249.5" y="100.8" transform="rotate(-90 249.5 100.8)">P</text>
<text x="63.2" y="103.2">RESERVED_W1</text>
<text x="63.2" y="105">RESERVED_V2</text>
<text x="63.2" y="106.8">RESERVED_V3</text>
<text x="117.9" y="105">RESERVED_T12</text>
<text x="117.9" y="106.8">RESERVED_T10</text>
<text x="118.7" y="103.2">RESERVED_V9</text>
<text x="246" y="105">A</text>
<text x="249.5" y="105.1" transform="rotate(-90 249.5 105.1)">G</text>
<text x="252.3" y="103.2">Y</text>
<text x="63.2" y="108.7">RESERVED_R3</text>
<text x="63.2" y="110.5">RESERVED_R1</text>
<text x="63.2" y="112.3">RESERVED_AD6</text>
<text x="117.8" y="108.7">RESERVED_V14</text>
<text x="117.8" y="110.5">RESERVED_V13</text>
<text x="117.9" y="112.3">RESERVED_T14</text>
<text x="63.2" y="114.1">RESERVED_AD4</text>
<text x="63.2" y="117.8">RESERVED_AB7</text>
<text x="63.2" y="116">RESERVED_AB9</text>
<text x="63.2" y="119.6">RESERVED_Y4</text>
<text x="117.8" y="119.6">RESERVED_P14</text>
<text x="117.9" y="114.1">RESERVED_T13</text>
<text x="118.9" y="117.8">RESERVED_T4</text>
<text x="118.9" y="116">RESERVED_T6</text>
<text x="63.2" y="121.5">RESERVED_Y6</text>
<text x="63.2" y="123.3">RESERVED_V4</text>
<text x="63.2" y="125.1">RESERVED_V6</text>
<text x="117.6" y="123.3">GPIO_S0_NC_15</text>
<text x="117.6" y="125.1">GPIO_S0_NC_16</text>
<text x="63.2" y="127">GPIO_S0_NC_13</text>
<text x="63.2" y="128.8">GPIO_S0_NC14</text>
<text x="63.2" y="130.6">RESERVED_AB14</text>
<text x="117.6" y="127">GPIO_S0_NC_17</text>
<text x="117.6" y="130.6">GPIO_S0_NC_19</text>
<text x="117.6" y="128.8">GPIO_S0_NC_18</text>
<text x="63.2" y="132.4">GPIO_S0_NC_12</text>
<text x="63.2" y="134.2">RESERVED_C30</text>
<text x="117.6" y="137.9">GPIO_S0_NC_23</text>
<text x="117.6" y="136.1">GPIO_S0_NC_22</text>
<text x="117.6" y="134.2">GPIO_S0_NC_21</text>
<text x="117.6" y="132.4">GPIO_S0_NC_20</text>
<text x="117.6" y="143.4">GPIO_S0_NC_26</text>
<text x="117.6" y="141.6">GPIO_S0_NC_25</text>
<text x="117.6" y="139.7">GPIO_S0_NC_24</text>
</g>
<g font-size="1.6" fill="#000080">
<text x="62.2" y="10.6">USOC1C</text>
<text x="250.6" y="8.8">RP43</text>
<text x="250.6" y="10.6">150_0804_8P4R_1%</text>
<text x="243.2" y="32.5">U61</text>
<text x="150" y="39.8">R967</text>
<text x="166.5" y="39.8">2.2K_0402_5%</text>
<text x="243.2" y="41.7">NL17SZ07DFT2G_SC70-5</text>
<text x="250.6" y="36.2">R1081</text>
<text x="267" y="36.2">0_0402_5%</text>
<text x="234.1" y="49">R1060</text>
<text x="252.4" y="49">0_0402_5%</text>
<text x="29.3" y="56.3">402_0402_1% DDI0_RCOMPN</text>
<text x="31.1" y="54.5">R968</text>
<text x="245.1" y="69.1">U62</text>
<text x="150" y="72.8">R969</text>
<text x="166.5" y="72.8">357_0402_1%</text>
<text x="252.4" y="72.8">R1086</text>
<text x="268.9" y="72.8">0_0402_5%</text>
<text x="245.1" y="78.2">NL17SZ07DFT2G_SC70-5</text>
<text x="236" y="85.6">R1088</text>
<text x="254.3" y="85.6">0_0402_5%</text>
<text x="250.6" y="98.3">U64</text>
<text x="250.6" y="107.5">NL17SZ07DFT2G_SC70-5</text>
<text x="252.4" y="118.5">RP44</text>
<text x="22" y="120.3">R970</text>
<text x="22" y="122.1">10K_0402_5%</text>
<text x="34" y="128.5">T186</text>
<text x="252.4" y="129.5">4.7K_0804_8P4R_5%</text>
<text x="22" y="133.1">R971</text>
<text x="22" y="134.9">10K_0402_5%</text>
<text x="34" y="132.2">T187</text>
<text x="252.4" y="133.1">RP45</text>
<text x="62.2" y="147.7">FH8065301546401_FCBGA131170</text>
<text x="250.6" y="149.6">100P_0402_50V8J</text>
<text x="252.4" y="147.7">C514</text>
<text x="252.4" y="144.1">100K_0804_8P4R_5%</text>
<text x="252.4" y="155.1">C516</text>
<text x="250.6" y="156.9">100P_0402_50V8J</text>
<text x="250.6" y="164.2">100P_0402_50V8J</text>
<text x="252.4" y="162.3">C518</text>
<text x="250.6" y="171.5">100P_0402_50V8J</text>
<text x="252.4" y="169.7">C519</text>
</g>
<g font-size="1.6">
<text x="28.6" y="15.2">[24]</text>
<text x="28.6" y="17">[24]</text>
<text x="33.3" y="15.2">HDMI_TX2+</text>
<text x="33.3" y="17">HDMI_TX2-</text>
<text x="184.2" y="15.2">EDP_TXP0</text>
<text x="184.2" y="17">EDP_TXN0</text>
<text x="194.3" y="15.2">[23]</text>
<text x="194.4" y="17">[23]</text>
<text x="28.6" y="18.8">[24]</text>
<text x="28.6" y="20.6">[24]</text>
<text x="28.6" y="22.5">[24]</text>
<text x="33.3" y="18.8">HDMI_TX1+</text>
<text x="33.3" y="20.6">HDMI_TX1-</text>
<text x="33.3" y="22.5">HDMI_TX0+</text>
<text x="184.2" y="18.8">EDP_TXP1</text>
<text x="184.2" y="20.6">EDP_TXN1</text>
<text x="194.3" y="18.8">[23]</text>
<text x="194.4" y="20.6">[23]</text>
<text x="28.6" y="24.3">[24]</text>
<text x="28.6" y="26.1">[24]</text>
<text x="28.6" y="27.9">[24]</text>
<text x="33.3" y="24.3">HDMI_TX0-</text>
<text x="33.3" y="26.1">HDMI_CLK+</text>
<text x="33.3" y="27.9">HDMI_CLK-</text>
<text x="237.8" y="26.7">+1.8VS</text>
<text x="184.7" y="31.4">EDP_AUXP</text>
<text x="184.7" y="33.2">EDP_AUXN</text>
<text x="195.4" y="31.4">[23]</text>
<text x="195.5" y="33.2">[23]</text>
<text x="236" y="32.5">@</text>
<text x="24.7" y="37.1">[24]</text>
<text x="24.9" y="40.8">[24]</text>
<text x="29.5" y="37.1">HDMI_HPD#</text>
<text x="29.7" y="40.8">HDMI_DDCDATA</text>
<text x="179.2" y="40.6">+1.8VS</text>
<text x="185.1" y="37.1">EDP_HPD#</text>
<text x="195.9" y="37.1">[23]</text>
<text x="259.7" y="36.2">@</text>
<text x="282" y="37.1">BKOFF#</text>
<text x="290.4" y="37.1">[23]</text>
<text x="24.9" y="42.6">[24]</text>
<text x="29.7" y="42.6">HDMI_DDCCLK</text>
<text x="243.2" y="43.5">SA00004BV00</text>
<text x="243.2" y="49">RS@</text>
<text x="267.4" y="49.9">SOC_ENBKL</text>
<text x="279.3" y="49.9">[33]</text>
<text x="239.6" y="63.2">+1.8VS</text>
<text x="188.4" y="68.2">CRT_R</text>
<text x="188.4" y="71.8">CRT_G</text>
<text x="188.4" y="70">CRT_B</text>
<text x="195.7" y="70">[25]</text>
<text x="195.9" y="68.2">[25]</text>
<text x="195.9" y="71.8">[25]</text>
<text x="237.8" y="69.1">@</text>
<text x="261.5" y="72.8">@</text>
<text x="282" y="73.7">ENVDD</text>
<text x="289.9" y="73.7">[23]</text>
<text x="188.4" y="79.2">CRT_HSYNC</text>
<text x="188.4" y="81">CRT_VSYNC</text>
<text x="200.7" y="81">[25]</text>
<text x="200.8" y="79.2">[25]</text>
<text x="245.1" y="80.1">SA00004BV00</text>
<text x="188.8" y="84.6">CRT_DDC_CLK</text>
<text x="188.8" y="86.5">CRT_DDC_DATA</text>
<text x="203" y="84.6">[25]</text>
<text x="204.1" y="86.5">[25]</text>
<text x="245.1" y="85.6">RS@</text>
<text x="271.1" y="86.5">SOC_ENVDD</text>
<text x="283.5" y="86.5">[33]</text>
<text x="245.1" y="92.5">+1.8VS</text>
<text x="265.6" y="102.9">INVT_PWM_SOC</text>
<text x="280.8" y="102.9">[23]</text>
<text x="17.6" y="110.8">+1.8VS</text>
<text x="250.6" y="109.3">SA00004BV00</text>
<text x="22" y="118.5">@</text>
<text x="261.2" y="116.3">+3VS</text>
<text x="267" y="138.4">0504</text>
<text x="96.9" y="144.1">3 OF 10</text>
<text x="254.3" y="153.2">ESD@</text>
<text x="254.3" y="160.5">ESD@</text>
<text x="254.3" y="167.9">ESD@</text>
<text x="254.3" y="175.2">ESD@</text>
<text x="229.4" y="191.6">Size</text>
<text x="229.7" y="186.3">Title</text>
<text x="234.9" y="191.6">Document Number</text>
<text x="289" y="191.6">Rev</text>
<text x="228.6" y="193.5">Custom</text>
<text x="229" y="197.1">Date:</text>
<text x="237.8" y="197.1">Tuesday, February 18, 2014</text>
<text x="265.6" y="197.1">Sheet</text>
<text x="274.4" y="197.1">6</text>
<text x="279.8" y="197.1">of</text>
<text x="285.3" y="197.1">47</text>
<text x="291" y="193.5">0.2</text>
</g>
<g font-size="1.6" fill="#f00">
<text x="232.7" y="14.2">CRT_G</text>
<text x="232.7" y="12.4">CRT_R</text>
<text x="232.7" y="16.1">CRT_B</text>
<text x="137.6" y="39.8">DDI1_ENABLE</text>
<text x="223.5" y="38">DDI1_ENBKL</text>
<text x="137.6" y="47.2">DDI1_ENBKL</text>
<text x="137.6" y="45.3">DDI1_ENVDD</text>
<text x="137.6" y="49">DDI1_PWM</text>
<text x="40.6" y="54.5">DDI0_RCOMPP</text>
<text x="137.6" y="67.3">CRT_R</text>
<text x="137.6" y="69.1">CRT_B</text>
<text x="137.6" y="71">CRT_G</text>
<text x="225.3" y="74.6">DDI1_ENVDD</text>
<text x="137.6" y="78.2">CRT_HSYNC</text>
<text x="137.6" y="80.1">CRT_VSYNC</text>
<text x="137.6" y="83.7">CRT_DDC_CLK</text>
<text x="137.6" y="85.6">CRT_DDC_DATA</text>
<text x="230.8" y="103.8">DDI1_PWM</text>
<text x="42.5" y="125.8">GPIO_NC13</text>
<text x="234.5" y="122.1">ENVDD</text>
<text x="234.5" y="120.3">BKOFF#</text>
<text x="234.5" y="124">INVT_PWM_SOC</text>
<text x="42.5" y="127.6">GPIO_NC14</text>
<text x="42.5" y="131.3">GPIO_NC12</text>
<text x="234.5" y="136.8">DDI1_ENVDD</text>
<text x="234.5" y="135">DDI1_ENBKL</text>
<text x="234.5" y="138.6">DDI1_PWM</text>
<text x="230.8" y="151.4">DDI1_ENBKL</text>
<text x="230.8" y="158.7">DDI1_ENVDD</text>
<text x="230.8" y="166">DDI1_PWM</text>
<text x="230.8" y="173.4">EDP_HPD#</text>
</g>
<g font-size="1.4">
<text x="120" y="190.8">THIS SHEET OF ENGINEERING DRAWING IS THE PROPRIETARY PROPERTY OF COMPAL ELECTRONICS, INC. AND CONTAINS CONFIDENTIAL</text>
<text x="120" y="194.2">DEPARTMENT EXCEPT AS AUTHORIZED BY COMPAL ELECTRONICS, INC. NEITHER THIS SHEET NOR THE INFORMATION IT CONTAINS</text>
<text x="120" y="195.9">MAY BE USED BY OR DISCLOSED TO ANY THIRD PARTY WITHOUT PRIOR WRITTEN CONSENT OF COMPAL ELECTRONICS, INC.</text>
<text x="120" y="192.5">AND TRADE SECRET INFORMATION. THIS SHEET MAY NOT BE TRANSFERED FROM THE CUSTODY OF THE COMPETENT DIVISION OF R&amp;D</text>
</g>
<g font-size="1.3">
<text x="31.1" y="1.4">5</text>
<text x="89.6" y="1.4">4</text>
<text x="148.1" y="1.4">3</text>
<text x="206.7" y="1.4">2</text>
<text x="265.2" y="1.4">1</text>
<text x=".5" y="27.4">D</text>
<text x="294.9" y="27.4">D</text>
<text x=".5" y="76.3">C</text>
<text x="294.9" y="76.3">C</text>
<text x=".5" y="125.3">B</text>
<text x="294.9" y="125.3">B</text>
<text x=".5" y="174.2">A</text>
<text x="294.9" y="174.2">A</text>
<text x="31.1" y="198.9">5</text>
<text x="89.6" y="198.9">4</text>
<text x="148.1" y="198.9">3</text>
<text x="206.7" y="198.9">2</text>
<text x="265.2" y="198.9">1</text>
</g>
</svg>
